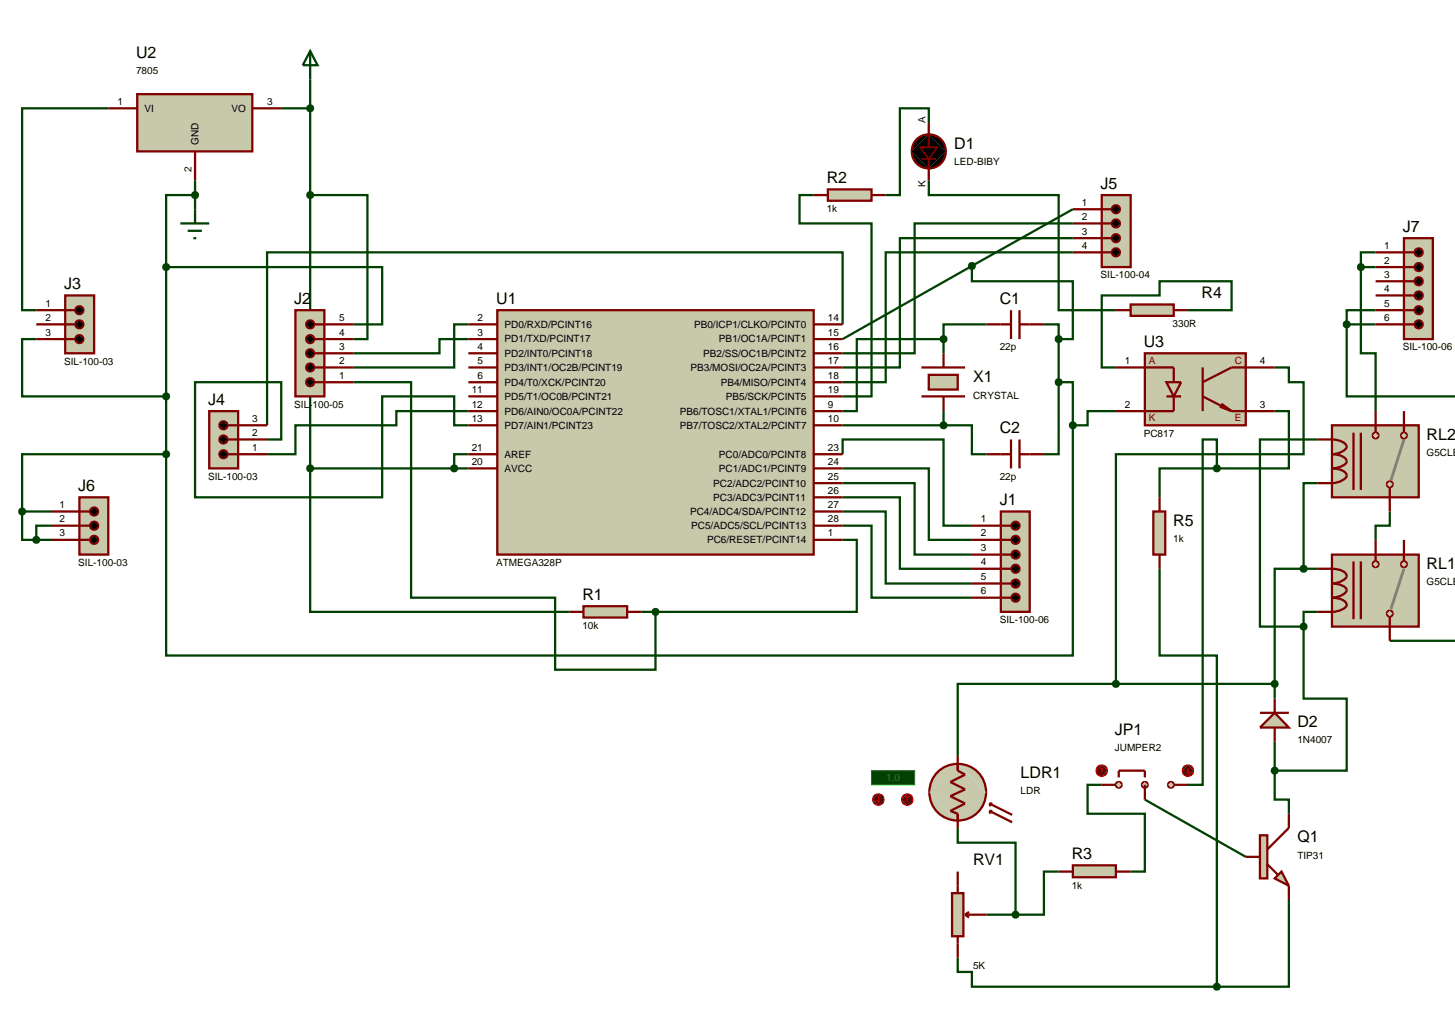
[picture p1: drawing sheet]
<svg xmlns="http://www.w3.org/2000/svg" width="257mm" height="180mm" viewBox="0 0 257 180" stroke-linecap="round" stroke-linejoin="round" font-family="sans-serif">
<g fill="none" stroke="#004000" stroke-width=".4">
<path d="M19.1 19.1h-15.2v35.6h2.5M49.6 19.1h5.1M54.7 14v68.6M34.4 34.4h-5.1v12.7M34.4 31.8v5.1M54.7 34.4h10.1v25.4h-2.5M143.5 34.4h-2.5v5h12.7v30.5h-5.1M163.8 21.7v-2.6h-5.1v15.3h-2.5M163.8 31.8v2.6h22.9v20.3h2.5v5.1h-2.5M189.2 39.4h-27.9v22.9h-12.7M189.2 36.9l-40.6 22.9M6.4 59.8h-2.5v10.1h25.4"/>
<path d="M29.3 47.1h38.1v10.1h-5.1M29.3 47.1v33M82.6 57.2h-2.5v7.6h-17.8M82.6 59.8h-5.1v2.5h-15.2M148.6 57.2v-12.7h-101.5v30.5M166.4 59.8h-15.3v12.7h-2.5M166.4 59.8v2.5M171.4 46.9v2.7h17.8v5.1h7.6M174 57.2h-7.6v2.6M184.1 57.2h2.6v2.6M186.7 59.8v7.6M189.2 42h-30.5v22.8h-10.1"/>
<path d="M189.2 44.5h-33v22.9h-7.6M209.5 54.7h7.7v-5.1h-12.7v2.5h-10.2v12.7h2.5M237.5 57.2v12.7h19.1M237.5 57.2h5.1M240 47.1v15.2h2.6v10.2M240 47.1h2.6M242.6 44.5h-2.6v2.6M242.6 54.7h-5.1v2.5M62.3 67.4h10.2v38h25.4v12.7h17.7v-10.2M82.6 72.5h-12.7v2.5h-17.8v5.1h-5M82.6 75h-2.5v-5.1h-12.7v17.8h-33v-20.3h15.2v10.1h-2.5M148.6 75h17.8"/>
<path d="M166.4 75h5v5.1h2.6M166.4 72.5v2.5M186.7 67.4v12.7h-2.6M186.7 67.4h2.5v7.6M189.2 75v40.6h-159.9v-35.5M196.8 72.5h-5v2.5h-2.6M224.8 64.8h2.5v2.6h2.6v12.7h-33.1v40.5M224.8 72.5h2.5v10.1h-12.7M232.4 77.5h-10.2v33h7.7M3.9 90.2v5h2.5M3.9 90.2h5.1M6.4 95.2h2.6"/>
<path d="M9 92.7h-2.6v2.5M29.3 80.1h-25.4v10.1M54.7 82.6v25.3h45.7M54.7 82.6h27.9M82.6 80.1h-2.5v2.5M148.6 80.1v-2.6h17.8v15.2h5M148.6 82.6h15.2v12.6h7.6M148.6 85.2h12.7v12.6h10.1M148.6 87.7h10.1v12.6h12.7M148.6 90.2h7.6v12.7h15.2M148.6 92.7h5.1v12.7h17.7M148.6 95.2h2.5v12.7h-35.5"/>
<path d="M214.6 82.6h-10.1v5.1M214.6 82.6v-5.1h-2.5v60.9h-2.6M232.4 85.2h-2.5v15.1M245.1 90.2v2.5h-2.5v2.5M113.1 107.9h2.5M204.5 100.3v15.3h10.1v58.4M229.9 100.3h-5.1v20.3M229.9 110.5v12.7h7.6v12.7h-12.7M229.9 100.3h2.5M232.4 107.9h-2.5v2.6M245.1 113h11.5M194.3 138.4h-2.5v5.1h10.1v10.2h-2.5"/>
<path d="M196.8 120.6h-27.9v12.7M196.8 120.6h28M224.8 135.9v5.1h2.5v2.5M224.8 120.6v2.6M224.8 130.8v5.1M168.9 146v2.6h10.2v12.7M186.7 153.7h-2.6v7.6h-5M201.9 141l17.8 10.1M227.3 158.7v15.3h-12.7M168.9 168.9v2.5h2.5v2.6h43.2M174 161.3h5.1"/>
</g>
<path d="M87.7 54.7h55.8v43.1h-55.8z" fill="#c8c8aa" stroke="#800000" stroke-width=".4"/>
<g fill="none" stroke="#800000" stroke-width=".4">
<path d="M82.6 57.2h5.1M82.6 59.8h5.1M143.5 57.2h5.1M143.5 59.8h5.1M82.6 64.8h5.1M82.6 62.3h5.1M82.6 72.5h5.1M82.6 69.9h5.1M82.6 67.4h5.1M82.6 75h5.1M143.5 64.8h5.1M143.5 62.3h5.1"/>
<path d="M143.5 72.5h5.1M143.5 69.9h5.1M143.5 67.4h5.1M143.5 75h5.1M82.6 82.6h5.1M82.6 80.1h5.1M143.5 95.2h5.1M143.5 92.7h5.1M143.5 90.2h5.1M143.5 87.7h5.1M143.5 85.2h5.1M143.5 82.6h5.1"/>
<path d="M143.5 80.1h5.1"/>
</g>
<path d="M24.2 16.6h20.3v10.1h-20.3z" fill="#c8c8aa" stroke="#800000" stroke-width=".4"/>
<path d="M19.1 19.1h5.1M44.5 19.1h5.1M34.4 26.7v5.1" fill="none" stroke="#800000" stroke-width=".4"/>
<path d="M54.7 9l1.3 2.5h-2.6zM54.7 9v5M31.8 39.4h5.1M34.4 36.9v2.5M33.1 40.7h2.5M34.1 42h.5" fill="none" stroke="#004000" stroke-width=".4"/>
<path d="M54.4 18.7l.3-.1-.5 .5zM54.7 18.6l.3 .1 .2 .4zM54.7 19.6l.5-.5-.2 .4zM54.2 19.1l.5 .5-.4-.2z" fill="#004000" stroke="#004000" stroke-width=".4"/>
<path d="M54.7 18.6l.5 .5-.5 .5-.5-.5z" fill="#004000"/>
<path d="M79.8 82.2l.3-.1-.5 .5zM80.1 82.1l.3 .1 .2 .4zM80.1 83.1l.5-.5-.2 .4zM79.6 82.6l.5 .5-.4-.2z" fill="#004000" stroke="#004000" stroke-width=".4"/>
<path d="M80.1 82.1l.5 .5-.5 .5-.5-.5z" fill="#004000"/>
<path d="M102.9 106.9h7.7v2h-7.7z" fill="#c8c8aa" stroke="#800000" stroke-width=".4"/>
<path d="M100.4 107.9h2.5M110.6 107.9h2.5" fill="none" stroke="#800000" stroke-width=".4"/>
<path d="M54.4 82.2l.3-.1-.5 .5zM54.7 82.1l.3 .1 .2 .4zM54.7 83.1l.5-.5-.2 .4zM54.2 82.6l.5 .5-.4-.2z" fill="#004000" stroke="#004000" stroke-width=".4"/>
<path d="M54.7 82.1l.5 .5-.5 .5-.5-.5z" fill="#004000"/>
<path d="M162.5 64.8h7.7M162.5 69.9h7.7" fill="none" stroke="#800000" stroke-width=".4"/>
<path d="M163.8 66.1h5.1v2.6h-5.1z" fill="#c8c8aa" stroke="#800000" stroke-width=".4"/>
<path d="M174 57.2h4.3M178.3 54.7v5.1M179.8 54.7v5.1M179.8 57.2h4.3M166.4 62.3v2.5M166.4 69.9v2.6" fill="none" stroke="#800000" stroke-width=".4"/>
<path d="M166.1 59.4l.3-.1-.5 .5zM166.4 59.3l.4 .2 .1 .3zM166.4 60.3l.5-.5-.1 .3zM165.9 59.8l.5 .5-.4-.2z" fill="#004000" stroke="#004000" stroke-width=".4"/>
<path d="M166.4 59.3l.5 .5-.5 .5-.5-.5z" fill="#004000"/>
<path d="M178.3 77.5v5.1M179.8 77.5v5.1M174 80.1h4.3M179.8 80.1h4.3" fill="none" stroke="#800000" stroke-width=".4"/>
<path d="M166.1 74.6l.3-.1-.5 .5zM166.4 74.5l.3 .1 .2 .4zM166.9 75l-.1 .3-.4 .2zM165.9 75l.5 .5-.4-.2z" fill="#004000" stroke="#004000" stroke-width=".4"/>
<path d="M166.4 74.5l.5 .5-.5 .5-.5-.5z" fill="#004000"/>
<path d="M186.3 67.1l.4-.2-.5 .5zM186.7 66.9l.3 .1 .2 .4zM186.7 67.9l.5-.5-.2 .4zM186.2 67.4l.5 .5-.4-.2z" fill="#004000" stroke="#004000" stroke-width=".4"/>
<path d="M186.2 67.4l.5-.5 .5 .5-.5 .5z" fill="#004000"/>
<path d="M34 34.1l.4-.2-.5 .5zM34.4 33.9l.4 .2 .1 .3zM34.4 34.9l.5-.5-.1 .3zM33.9 34.4l.5 .5-.3-.1z" fill="#004000" stroke="#004000" stroke-width=".4"/>
<path d="M33.9 34.4l.5-.5 .5 .5-.5 .5z" fill="#004000"/>
<path d="M176.5 90.2h5.1v17.7h-5.1z" fill="#c8c8aa" stroke="#800000" stroke-width=".4"/>
<path d="M171.4 92.7h6.9M171.4 95.2h6.9M171.4 97.8h6.9M171.4 100.3h6.9M171.4 102.9h6.9M171.4 105.4h6.9" fill="none" stroke="#800000" stroke-width=".4"/>
<g fill="#000" stroke="#800000" stroke-width=".4">
<path d="M178.6 94.7l.5-.2-.7 .7zM179.1 94.5a.68 .68 0 0 1 .7 .7zM179.1 95.9l.7-.7a.68 .68 0 0 1-.7 .7zM178.4 95.2l.7 .7a.68 .68 0 0 1-.7-.7z"/>
<path d="M178.6 97.3l.5-.2-.7 .7zM179.1 97.1a.68 .68 0 0 1 .7 .7zM179.8 97.8a.68 .68 0 0 1-.7 .7zM178.4 97.8l.7 .7a.68 .68 0 0 1-.7-.7z"/>
<path d="M178.6 92.2l.5-.2-.7 .7zM179.1 92a.68 .68 0 0 1 .7 .7zM179.8 92.7a.68 .68 0 0 1-.7 .7zM178.4 92.7l.7 .7a.68 .68 0 0 1-.7-.7z"/>
<path d="M178.6 99.8l.5-.2-.7 .7zM179.1 99.6a.68 .68 0 0 1 .7 .7zM179.1 101l.7-.7a.68 .68 0 0 1-.7 .7zM178.4 100.3l.7 .7a.68 .68 0 0 1-.7-.7z"/>
<path d="M178.6 102.4l.5-.2-.7 .7zM179.1 102.2a.68 .68 0 0 1 .7 .7zM179.1 103.6l.7-.7a.68 .68 0 0 1-.7 .7zM178.4 102.9l.7 .7a.68 .68 0 0 1-.7-.7z"/>
<path d="M178.6 104.9l.5-.2-.7 .7zM179.1 104.7a.68 .68 0 0 1 .7 .7zM179.8 105.4a.68 .68 0 0 1-.7 .7zM178.4 105.4l.7 .7a.68 .68 0 0 1-.7-.7z"/>
</g>
<path d="M178.4 95.2l.7-.7 .7 .7-.7 .7zM178.4 97.8l.7-.7 .7 .7-.7 .7zM179.1 92l.7 .7-.7 .7-.7-.7zM178.4 100.3l.7-.7 .7 .7-.7 .7zM178.4 102.9l.7-.7 .7 .7-.7 .7zM179.1 104.7l.7 .7-.7 .7-.7-.7z" fill="#000"/>
<path d="M52.1 54.7h5.1v15.2h-5.1z" fill="#c8c8aa" stroke="#800000" stroke-width=".4"/>
<path d="M55.5 59.8h6.8M55.5 57.2h6.8M55.5 67.4h6.8M55.5 64.8h6.8M55.5 62.3h6.8" fill="none" stroke="#800000" stroke-width=".4"/>
<g fill="#000" stroke="#800000" stroke-width=".4">
<path d="M54.2 59.3l.5-.2-.7 .7zM54.7 59.1a.68 .68 0 0 1 .7 .7zM55.4 59.8a.68 .68 0 0 1-.7 .7zM54 59.8l.7 .7a.68 .68 0 0 1-.7-.7z"/>
<path d="M54.2 56.7l.5-.2-.7 .7zM54.7 56.5a.68 .68 0 0 1 .7 .7zM55.4 57.2a.68 .68 0 0 1-.7 .7zM54 57.2l.7 .7a.68 .68 0 0 1-.7-.7z"/>
<path d="M54.2 64.3l.5-.2-.7 .7zM54.7 64.1a.68 .68 0 0 1 .7 .7zM55.4 64.8a.68 .68 0 0 1-.7 .7zM54 64.8l.7 .7a.68 .68 0 0 1-.7-.7z"/>
<path d="M54.2 61.8l.5-.2-.7 .7zM54.7 61.6a.68 .68 0 0 1 .7 .7zM55.4 62.3a.68 .68 0 0 1-.7 .7zM54 62.3l.7 .7a.68 .68 0 0 1-.7-.7z"/>
<path d="M54.2 66.9l.5-.2-.7 .7zM54.7 66.7a.68 .68 0 0 1 .7 .7zM55.4 67.4a.68 .68 0 0 1-.7 .7zM54 67.4l.7 .7a.68 .68 0 0 1-.7-.7z"/>
</g>
<path d="M54.7 59.1l.7 .7-.7 .7-.7-.7zM54.7 56.5l.7 .7-.7 .7-.7-.7zM54.7 64.1l.7 .7-.7 .7-.7-.7zM54.7 61.6l.7 .7-.7 .7-.7-.7zM54.7 66.7l.7 .7-.7 .7-.7-.7z" fill="#000"/>
<path d="M115.3 107.5l.3-.1-.5 .5zM115.6 107.4l.3 .1 .2 .4zM116.1 107.9l-.1 .3-.4 .2zM115.1 107.9l.5 .5-.4-.2z" fill="#004000" stroke="#004000" stroke-width=".4"/>
<path d="M115.6 107.4l.5 .5-.5 .5-.5-.5z" fill="#004000"/>
<path d="M54.4 34l.3-.1-.5 .5zM54.7 33.9l.3 .1 .2 .4zM54.7 34.9l.5-.5-.2 .4zM54.2 34.4l.5 .5-.4-.2z" fill="#004000" stroke="#004000" stroke-width=".4"/>
<path d="M54.7 33.9l.5 .5-.5 .5-.5-.5z" fill="#004000"/>
<path d="M29 46.7l.3-.1-.5 .5zM29.3 46.6l.3 .1 .2 .4zM29.3 47.6l.5-.5-.2 .4zM28.8 47.1l.5 .5-.4-.2z" fill="#004000" stroke="#004000" stroke-width=".4"/>
<path d="M29.3 46.6l.5 .5-.5 .5-.5-.5z" fill="#004000"/>
<path d="M11.5 52.1h5.1v10.2h-5.1z" fill="#c8c8aa" stroke="#800000" stroke-width=".4"/>
<path d="M6.4 54.7h6.9M6.4 57.2h6.9M6.4 59.8h6.9" fill="none" stroke="#800000" stroke-width=".4"/>
<g fill="#000" stroke="#800000" stroke-width=".4">
<path d="M13.5 56.7l.5-.2-.7 .7zM14 56.5a.68 .68 0 0 1 .7 .7zM14.7 57.2a.68 .68 0 0 1-.7 .7zM13.3 57.2l.7 .7a.68 .68 0 0 1-.7-.7z"/>
<path d="M13.5 59.3l.5-.2-.7 .7zM14 59.1a.68 .68 0 0 1 .7 .7zM14.7 59.8a.68 .68 0 0 1-.7 .7zM13.3 59.8l.7 .7a.68 .68 0 0 1-.7-.7z"/>
<path d="M13.5 54.2l.5-.2-.7 .7zM14 54a.68 .68 0 0 1 .7 .7zM14.7 54.7a.68 .68 0 0 1-.7 .7zM13.3 54.7l.7 .7a.68 .68 0 0 1-.7-.7z"/>
</g>
<path d="M14 56.5l.7 .7-.7 .7-.7-.7zM14 59.1l.7 .7-.7 .7-.7-.7zM14 54l.7 .7-.7 .7-.7-.7z" fill="#000"/>
<path d="M29 69.5l.3-.1-.5 .5zM29.3 69.4l.3 .1 .2 .4zM29.3 70.4l.5-.5-.2 .4zM28.8 69.9l.5 .5-.4-.2z" fill="#004000" stroke="#004000" stroke-width=".4"/>
<path d="M29.3 69.4l.5 .5-.5 .5-.5-.5z" fill="#004000"/>
<path d="M36.9 72.5h5.1v10.1h-5.1z" fill="#c8c8aa" stroke="#800000" stroke-width=".4"/>
<path d="M40.2 77.5h6.9M40.2 75h6.9M40.2 80.1h6.9" fill="none" stroke="#800000" stroke-width=".4"/>
<g fill="#000" stroke="#800000" stroke-width=".4">
<path d="M38.9 77l.5-.2-.7 .7zM39.4 76.8a.68 .68 0 0 1 .7 .7zM40.1 77.5a.68 .68 0 0 1-.7 .7zM38.7 77.5l.7 .7a.68 .68 0 0 1-.7-.7z"/>
<path d="M38.9 74.5l.5-.2-.7 .7zM39.4 74.3a.68 .68 0 0 1 .7 .7zM40.1 75a.68 .68 0 0 1-.7 .7zM38.7 75l.7 .7a.68 .68 0 0 1-.7-.7z"/>
<path d="M38.9 79.6l.5-.2-.7 .7zM39.4 79.4a.68 .68 0 0 1 .7 .7zM40.1 80.1a.68 .68 0 0 1-.7 .7zM38.7 80.1l.7 .7a.68 .68 0 0 1-.7-.7z"/>
</g>
<path d="M39.4 76.8l.7 .7-.7 .7-.7-.7zM39.4 74.3l.7 .7-.7 .7-.7-.7zM39.4 79.4l.7 .7-.7 .7-.7-.7z" fill="#000"/>
<path d="M194.3 34.4h5.1v12.7h-5.1z" fill="#c8c8aa" stroke="#800000" stroke-width=".4"/>
<path d="M189.2 36.9h6.9M189.2 39.4h6.9M189.2 42h6.9M189.2 44.5h6.9" fill="none" stroke="#800000" stroke-width=".4"/>
<g fill="#000" stroke="#800000" stroke-width=".4">
<path d="M196.3 38.9l.5-.2-.7 .7zM196.8 38.7a.68 .68 0 0 1 .7 .7zM196.8 40.1l.7-.7a.68 .68 0 0 1-.7 .7zM196.1 39.4l.7 .7a.68 .68 0 0 1-.7-.7z"/>
<path d="M196.3 36.4l.5-.2-.7 .7zM196.8 36.2a.68 .68 0 0 1 .7 .7zM196.8 37.6l.7-.7a.68 .68 0 0 1-.7 .7zM196.1 36.9l.7 .7a.68 .68 0 0 1-.7-.7z"/>
<path d="M196.3 41.5l.5-.2-.7 .7zM196.8 41.3a.68 .68 0 0 1 .7 .7zM196.8 42.7l.7-.7a.68 .68 0 0 1-.7 .7zM196.1 42l.7 .7a.68 .68 0 0 1-.7-.7z"/>
<path d="M196.3 44l.5-.2-.7 .7zM196.8 43.8a.68 .68 0 0 1 .7 .7zM196.8 45.2l.7-.7a.68 .68 0 0 1-.7 .7zM196.1 44.5l.7 .7a.68 .68 0 0 1-.7-.7z"/>
</g>
<path d="M196.8 38.7l.7 .7-.7 .7-.7-.7zM196.8 36.2l.7 .7-.7 .7-.7-.7zM196.8 41.3l.7 .7-.7 .7-.7-.7zM196.8 43.8l.7 .7-.7 .7-.7-.7z" fill="#000"/>
<path d="M146 33.4h7.7v2h-7.7z" fill="#c8c8aa" stroke="#800000" stroke-width=".4"/>
<path d="M143.5 34.4h2.5M153.7 34.4h2.5M163.8 21.7v4.3M163.8 28v3.8" fill="none" stroke="#800000" stroke-width=".4"/>
<path d="M161.4 24.8a2.97 2.97 0 0 1 2.4-1.1l-3 3 .1-.7zM163.8 23.7a2.95 2.95 0 0 1 3 3zM166.8 26.7a2.95 2.95 0 0 1-3 3zM160.8 26.7l3 3a2.95 2.95 0 0 1-3-3z" fill="#000" stroke="#800000" stroke-width=".4"/>
<path d="M160.8 26.7l3-3 3 3-3 3z" fill="#000"/>
<path d="M162.5 28h2.6" fill="none" stroke="#800000" stroke-width=".3"/>
<path d="M162.3 26h3l-1.5 2z" fill="#000" stroke="#800000" stroke-width=".3"/>
<path d="M186.4 59.4l.3-.1-.5 .5zM186.7 59.3l.4 .2 .1 .3zM186.7 60.3l.5-.5-.2 .4zM186.2 59.8l.5 .5-.4-.2z" fill="#004000" stroke="#004000" stroke-width=".4"/>
<path d="M186.7 59.3l.5 .5-.5 .5-.5-.5z" fill="#004000"/>
<path d="M14 87.7h5.1v10.1h-5.1z" fill="#c8c8aa" stroke="#800000" stroke-width=".4"/>
<path d="M9 90.2h6.8M9 92.7h6.8M9 95.2h6.8" fill="none" stroke="#800000" stroke-width=".4"/>
<g fill="#000" stroke="#800000" stroke-width=".4">
<path d="M16.1 92.2l.5-.2-.7 .7zM16.6 92a.68 .68 0 0 1 .7 .7zM17.3 92.7a.68 .68 0 0 1-.7 .7zM15.9 92.7l.7 .7a.68 .68 0 0 1-.7-.7z"/>
<path d="M16.1 94.7l.5-.2-.7 .7zM16.6 94.5a.68 .68 0 0 1 .7 .7zM16.6 95.9l.7-.7a.68 .68 0 0 1-.7 .7zM15.9 95.2l.7 .7a.68 .68 0 0 1-.7-.7z"/>
<path d="M16.1 89.7l.5-.2-.7 .7zM16.6 89.5a.68 .68 0 0 1 .7 .7zM16.6 90.9l.7-.7a.68 .68 0 0 1-.7 .7zM15.9 90.2l.7 .7a.68 .68 0 0 1-.7-.7z"/>
</g>
<path d="M16.6 92l.7 .7-.7 .7-.7-.7zM16.6 94.5l.7 .7-.7 .7-.7-.7zM16.6 89.5l.7 .7-.7 .7-.7-.7z" fill="#000"/>
<path d="M6 94.9l.4-.2-.5 .5zM6.4 94.7l.4 .2 .1 .3zM6.9 95.2l-.1 .3-.4 .2zM5.9 95.2l.5 .5-.3-.1z" fill="#004000" stroke="#004000" stroke-width=".4"/>
<path d="M5.9 95.2l.5-.5 .5 .5-.5 .5z" fill="#004000"/>
<path d="M3.5 89.9l.4-.2-.5 .5zM3.9 89.7l.3 .1 .2 .4zM3.9 90.7l.5-.5-.2 .4zM3.4 90.2l.5 .5-.3-.1z" fill="#004000" stroke="#004000" stroke-width=".4"/>
<path d="M3.4 90.2l.5-.5 .5 .5-.5 .5z" fill="#004000"/>
<path d="M28.9 79.8l.4-.2-.5 .5zM29.3 79.6l.3 .1 .2 .4zM29.3 80.6l.5-.5-.2 .4zM28.8 80.1l.5 .5-.4-.2z" fill="#004000" stroke="#004000" stroke-width=".4"/>
<path d="M28.8 80.1l.5-.5 .5 .5-.5 .5z" fill="#004000"/>
<g fill="#c8c8aa" stroke="#800000" stroke-width=".4">
<path d="M226 153.7l1.3 2.5-2.5-1.3z"/>
<path d="M222.2 147.3h1.3v7.6h-1.3z"/>
</g>
<path d="M219.7 151.1h2.5M223.5 152.4l1.8 1.8M227.3 143.5v2.5l-3.8 3.8M227.3 156.2v2.5" fill="none" stroke="#800000" stroke-width=".4"/>
<path d="M165.1 136.5a5 5 0 0 1 3.8-1.8l-5 5a5 5 0 0 1 1.2-3.2zM168.9 134.7a5 5 0 0 1 5 5zM173.9 139.7a5 5 0 0 1-5 5zM163.9 139.7l5 5a5 5 0 0 1-5-5z" fill="#c8c8aa" stroke="#800000" stroke-width=".4"/>
<path d="M163.9 139.7l5-5 5 5-5 5z" fill="#c8c8aa"/>
<path d="M168.9 134.6v1.3l1.3 .7-2.6 1.3 2.6 1.3-2.6 1.2 2.6 1.3-2.6 1.3 1.3 .5v1.3M174.5 143l4 2M174.5 143l.2 .5M174.5 143h.5M174.5 141.7l4 2M174.5 141.7l.2 .5M174.5 141.7h.5" fill="none" stroke="#800000" stroke-width=".4"/>
<path d="M153.7 135.9h7.6v2.5h-7.6z" fill="#004000" stroke="#0f0" stroke-width=".2"/>
<path d="M168.9 133.3v2.6M168.9 143.5v2.5" fill="none" stroke="#800000" stroke-width=".4"/>
<path d="M159.3 140.3l.7-.3-1 1zM160 140a.94 .94 0 0 1 1 1zM161 141a.94 .94 0 0 1-1 1zM159 141l1 1a.94 .94 0 0 1-1-1z" fill="#400000" stroke="#f00" stroke-width=".2"/>
<path d="M160 140l1 1-1 1-1-1z" fill="#400000"/>
<path d="M160 140.4l-.3 .3M160 140.4l.3 .3M160 140.4v1.1" fill="none" stroke="#f00" stroke-width=".2"/>
<path d="M154.2 140.3l.7-.3-1 1zM154.9 140a.94 .94 0 0 1 1 1zM155.9 141a.94 .94 0 0 1-1 1zM153.9 141l1 1a.94 .94 0 0 1-1-1z" fill="#400000" stroke="#f00" stroke-width=".2"/>
<path d="M154.9 140l1 1-1 1-1-1z" fill="#400000"/>
<path d="M154.7 141.2l.2 .3M154.9 140.4v1.1M155.2 141.2l-.3 .3" fill="none" stroke="#f00" stroke-width=".2"/>
<path d="M167.9 157.5h2v7.6h-2z" fill="#c8c8aa" stroke="#800000" stroke-width=".4"/>
<path d="M168.9 153.7v3.8M168.9 165.1v3.8M170.2 161.3l.7 .5M170.2 161.3h3.8M170.9 160.8l-.7 .5" fill="none" stroke="#800000" stroke-width=".4"/>
<path d="M189.2 152.6h7.6v2.1h-7.6z" fill="#c8c8aa" stroke="#800000" stroke-width=".4"/>
<path d="M186.7 153.7h2.5M196.8 153.7h2.6" fill="none" stroke="#800000" stroke-width=".4"/>
<path d="M178.8 160.9l.3-.1-.5 .5zM179.1 160.8l.3 .1 .2 .4zM179.6 161.3l-.1 .3-.4 .2zM178.6 161.3l.5 .5-.4-.2z" fill="#004000" stroke="#004000" stroke-width=".4"/>
<path d="M179.1 160.8l.5 .5-.5 .5-.5-.5z" fill="#004000"/>
<path d="M222.2 128.3l2.6-2.6 2.5 2.6z" fill="#c8c8aa" stroke="#800000" stroke-width=".4"/>
<path d="M222.2 125.7h5.1M224.8 123.2v2.5M224.8 128.3v2.5" fill="none" stroke="#800000" stroke-width=".4"/>
<path d="M234.9 97.8h15.3v12.7h-15.3z" fill="#c8c8aa" stroke="#800000" stroke-width=".4"/>
<path d="M247.6 100.3l-2.3 7.1" fill="none" stroke="#808080" stroke-width=".5"/>
<g fill="#c8c8aa" stroke="#800000" stroke-width=".4">
<path d="M244.8 107.8l.3-.1-.5 .5zM245.1 107.7l.4 .2 .1 .3zM245.1 108.7l.5-.5-.2 .4zM244.6 108.2l.5 .5-.3-.1z"/>
<path d="M242.3 99.1l.3-.1-.5 .5zM242.6 99l.4 .2 .1 .3zM243.1 99.5l-.1 .3-.4 .2zM242.1 99.5l.5 .5-.4-.2z"/>
</g>
<g fill="#c8c8aa">
<path d="M245.1 107.7l.5 .5-.5 .5-.5-.5z"/>
<path d="M242.6 99l.5 .5-.5 .5-.5-.5z"/>
</g>
<path d="M238.7 99v10.2M240 99v10.2M242.6 97.8v1.2M234.9 100.3a3.2 3.2 0 0 1 2.5 .9 .9 .9 0 0 1-.7 1.2l-1.2 .4-.6 .1a3.4 3.4 0 0 1 2.5 .9l.1 .3a2.79 2.79 0 0 1-2.6 1.3 3.2 3.2 0 0 1 2.5 .9l.1 .4a2.77 2.77 0 0 1-2.6 1.2M245.1 108.7v1.8" fill="none" stroke="#800000" stroke-width=".4"/>
<path d="M247.3 99.1l.3-.1-.5 .5zM247.6 99l.3 .1 .2 .4zM247.6 100l.5-.5-.1 .3zM247.1 99.5l.5 .5-.4-.2z" fill="#c8c8aa" stroke="#800000" stroke-width=".4"/>
<path d="M247.6 99l.5 .5-.5 .5-.5-.5z" fill="#c8c8aa"/>
<path d="M242.6 95.2v2.6M247.6 95.2v3.8M232.4 100.3h2.5M232.4 107.9h2.5M245.1 110.5v2.5" fill="none" stroke="#800000" stroke-width=".4"/>
<path d="M224.4 135.6l.4-.2-.5 .5zM224.8 135.4l.3 .1 .2 .4zM225.3 135.9l-.1 .3-.4 .2zM224.3 135.9l.5 .5-.4-.2z" fill="#004000" stroke="#004000" stroke-width=".4"/>
<path d="M224.3 135.9l.5-.5 .5 .5-.5 .5z" fill="#004000"/>
<path d="M224.4 120.3l.4-.2-.5 .5zM224.8 120.1l.3 .1 .2 .4zM225.3 120.6l-.1 .3-.4 .2zM224.3 120.6l.5 .5-.4-.2z" fill="#004000" stroke="#004000" stroke-width=".4"/>
<path d="M224.3 120.6l.5-.5 .5 .5-.5 .5z" fill="#004000"/>
<path d="M234.9 75h15.3v12.7h-15.3z" fill="#c8c8aa" stroke="#800000" stroke-width=".4"/>
<path d="M247.6 77.5l-2.3 7.2" fill="none" stroke="#808080" stroke-width=".5"/>
<g fill="#c8c8aa" stroke="#800000" stroke-width=".4">
<path d="M244.8 85l.3-.1-.5 .5zM245.1 84.9l.4 .2 .1 .3zM245.1 85.9l.5-.5-.2 .4zM244.6 85.4l.5 .5-.3-.1z"/>
<path d="M242.3 76.4l.3-.1-.5 .5zM242.6 76.3l.4 .2 .1 .3zM243.1 76.8l-.1 .3-.4 .2zM242.1 76.8l.5 .5-.4-.2z"/>
</g>
<g fill="#c8c8aa">
<path d="M245.1 84.9l.5 .5-.5 .5-.5-.5z"/>
<path d="M242.6 76.3l.5 .5-.5 .5-.5-.5z"/>
</g>
<path d="M234.9 77.5a3.3 3.3 0 0 1 2.5 1l.1 .3a2.79 2.79 0 0 1-2.6 1.3 3.2 3.2 0 0 1 2.5 .9l.1 .4a2.77 2.77 0 0 1-2.6 1.2 3.2 3.2 0 0 1 2.5 .9 .9 .9 0 0 1-.7 1.2l-1.2 .4-.6 .1M238.7 76.3v10.1M240 76.3v10.1M242.6 75v1.3M245.1 85.9v1.8" fill="none" stroke="#800000" stroke-width=".4"/>
<path d="M247.3 76.4l.3-.1-.5 .5zM247.6 76.3l.3 .1 .2 .4zM247.6 77.3l.5-.5-.2 .4zM247.1 76.8l.5 .5-.4-.2z" fill="#c8c8aa" stroke="#800000" stroke-width=".4"/>
<path d="M247.6 76.3l.5 .5-.5 .5-.5-.5z" fill="#c8c8aa"/>
<path d="M232.4 77.5h2.5M242.6 72.5v2.5M247.6 72.5v3.8M232.4 85.2h2.5M245.1 87.7v2.5" fill="none" stroke="#800000" stroke-width=".4"/>
<path d="M229.5 100l.4-.2-.5 .5zM229.9 99.8l.4 .2 .1 .3zM230.4 100.3l-.1 .3-.4 .2zM229.4 100.3l.5 .5-.4-.2z" fill="#004000" stroke="#004000" stroke-width=".4"/>
<path d="M229.9 99.8l.5 .5-.5 .5-.5-.5z" fill="#004000"/>
<path d="M229.6 110.1l.3-.1-.5 .5zM229.9 110l.4 .2 .1 .3zM230.4 110.5l-.1 .3-.4 .2zM229.4 110.5l.5 .5-.4-.2z" fill="#004000" stroke="#004000" stroke-width=".4"/>
<path d="M229.9 110l.5 .5-.5 .5-.5-.5z" fill="#004000"/>
<path d="M247.6 42h5.1v17.8h-5.1z" fill="#c8c8aa" stroke="#800000" stroke-width=".4"/>
<path d="M242.6 44.5h6.8M242.6 47.1h6.8M242.6 49.6h6.8M242.6 52.1h6.8M242.6 54.7h6.8M242.6 57.2h6.8" fill="none" stroke="#800000" stroke-width=".4"/>
<g fill="#000" stroke="#800000" stroke-width=".4">
<path d="M249.7 46.6l.5-.2-.7 .7zM250.2 46.4a.68 .68 0 0 1 .7 .7zM250.2 47.8l.7-.7a.68 .68 0 0 1-.7 .7zM249.5 47.1l.7 .7a.68 .68 0 0 1-.7-.7z"/>
<path d="M249.7 49.1l.5-.2-.7 .7zM250.2 48.9a.68 .68 0 0 1 .7 .7zM250.9 49.6a.68 .68 0 0 1-.7 .7zM249.5 49.6l.7 .7a.68 .68 0 0 1-.7-.7z"/>
<path d="M249.7 51.6l.5-.2-.7 .7zM250.2 51.4a.68 .68 0 0 1 .7 .7zM250.2 52.8l.7-.7a.68 .68 0 0 1-.7 .7zM249.5 52.1l.7 .7a.68 .68 0 0 1-.7-.7z"/>
<path d="M249.7 54.2l.5-.2-.7 .7zM250.2 54a.68 .68 0 0 1 .7 .7zM250.2 55.4l.7-.7a.68 .68 0 0 1-.7 .7zM249.5 54.7l.7 .7a.68 .68 0 0 1-.7-.7z"/>
<path d="M249.7 56.7l.5-.2-.7 .7zM250.2 56.5a.68 .68 0 0 1 .7 .7zM250.2 57.9l.7-.7a.68 .68 0 0 1-.7 .7zM249.5 57.2l.7 .7a.68 .68 0 0 1-.7-.7z"/>
<path d="M249.7 44l.5-.2-.7 .7zM250.2 43.8a.68 .68 0 0 1 .7 .7zM250.2 45.2l.7-.7a.68 .68 0 0 1-.7 .7zM249.5 44.5l.7 .7a.68 .68 0 0 1-.7-.7z"/>
</g>
<path d="M250.2 46.4l.7 .7-.7 .7-.7-.7zM249.5 49.6l.7-.7 .7 .7-.7 .7zM249.5 52.1l.7-.7 .7 .7-.7 .7zM249.5 54.7l.7-.7 .7 .7-.7 .7zM250.2 56.5l.7 .7-.7 .7-.7-.7zM250.2 43.8l.7 .7-.7 .7-.7-.7z" fill="#000"/>
<path d="M239.7 46.7l.3-.1-.5 .5zM240 46.6l.4 .2 .1 .3zM240.5 47.1l-.1 .3-.4 .2zM239.5 47.1l.5 .5-.4-.2z" fill="#004000" stroke="#004000" stroke-width=".4"/>
<path d="M240 46.6l.5 .5-.5 .5-.5-.5z" fill="#004000"/>
<g fill="#c8c8aa" stroke="#800000" stroke-width=".4">
<path d="M201.9 62.3h17.8v12.7h-17.8z"/>
<path d="M205.7 67.4h2.6l-1.3 2.5z"/>
</g>
<path d="M196.8 64.8h10.2v2.6M205.7 69.9h2.6M207 69.9v2.6h-10.2M212.1 64.8v7.7M212.1 69.9l5.1 2.6M215.1 71.7l2.1 .8M215.4 71.2l1.8 1.3M217.2 72.5h7.6M224.8 64.8h-7.6l-5.1 2.6" fill="none" stroke="#800000" stroke-width=".4"/>
<path d="M199.4 53.7h7.6v2h-7.6z" fill="#c8c8aa" stroke="#800000" stroke-width=".4"/>
<path d="M196.8 54.7h2.6M207 54.7h2.5" fill="none" stroke="#800000" stroke-width=".4"/>
<path d="M171.1 46.5l.3-.1-.5 .5zM171.4 46.4l.3 .1 .2 .4zM171.4 47.4l.5-.5-.2 .4zM170.9 46.9l.5 .5-.3-.1z" fill="#004000" stroke="#004000" stroke-width=".4"/>
<path d="M171.4 46.4l.5 .5-.5 .5-.5-.5z" fill="#004000"/>
<path d="M188.8 74.7l.4-.2-.5 .5zM189.2 74.5l.4 .2 .1 .3zM189.7 75l-.1 .3-.4 .2zM188.7 75l.5 .5-.4-.2z" fill="#004000" stroke="#004000" stroke-width=".4"/>
<path d="M188.7 75l.5-.5 .5 .5-.5 .5z" fill="#004000"/>
<path d="M237.2 56.8l.3-.1-.5 .5zM237.5 56.7l.4 .2 .1 .3zM237.5 57.7l.5-.5-.2 .4zM237 57.2l.5 .5-.4-.2z" fill="#004000" stroke="#004000" stroke-width=".4"/>
<path d="M237.5 56.7l.5 .5-.5 .5-.5-.5z" fill="#004000"/>
<path d="M203.4 90.2h2.1v7.6h-2.1z" fill="#c8c8aa" stroke="#800000" stroke-width=".4"/>
<path d="M204.5 87.7v2.5M204.5 97.8v2.5" fill="none" stroke="#800000" stroke-width=".4"/>
<path d="M214.2 173.7l.4-.2-.5 .5zM214.6 173.5l.4 .2 .1 .3zM215.1 174l-.1 .3-.4 .2zM214.1 174l.5 .5-.4-.2z" fill="#004000" stroke="#004000" stroke-width=".4"/>
<path d="M214.6 173.5l.5 .5-.5 .5-.5-.5z" fill="#004000"/>
<path d="M196.5 120.2l.3-.1-.5 .5zM196.8 120.1l.3 .1 .2 .4zM196.8 121.1l.5-.5-.1 .3zM196.3 120.6l.5 .5-.4-.2z" fill="#004000" stroke="#004000" stroke-width=".4"/>
<path d="M196.8 120.1l.5 .5-.5 .5-.5-.5z" fill="#004000"/>
<path d="M197.3 137.1v-1.2h4.6v1.2" fill="none" stroke="#800000" stroke-width=".4"/>
<g fill="#c8c8aa" stroke="#800000" stroke-width=".4">
<path d="M196.9 138.1l.4-.2-.5 .5zM197.3 137.9l.4 .2 .1 .3zM197.8 138.4l-.1 .3-.4 .2zM196.8 138.4l.5 .5-.3-.1z"/>
<path d="M206.1 138.1l.4-.2-.5 .5zM206.5 137.9l.4 .2 .1 .3zM206.5 138.9l.5-.5-.2 .4zM206 138.4l.5 .5-.4-.2z"/>
<path d="M201.5 138.1l.4-.2-.5 .5zM201.9 137.9l.4 .2 .1 .3zM202.4 138.4l-.1 .3-.4 .2zM201.4 138.4l.5 .5-.4-.2z"/>
</g>
<g fill="#c8c8aa">
<path d="M196.8 138.4l.5-.5 .5 .5-.5 .5z"/>
<path d="M206.5 137.9l.5 .5-.5 .5-.5-.5z"/>
<path d="M201.9 137.9l.5 .5-.5 .5-.5-.5z"/>
</g>
<path d="M194.3 138.4h2.5M201.9 138.4v2.6M207 138.4h2.5" fill="none" stroke="#800000" stroke-width=".4"/>
<path d="M193.6 135.2l.7-.3-1 1zM194.3 134.9a.94 .94 0 0 1 1 1zM195.3 135.9a.94 .94 0 0 1-1 1zM193.3 135.9l1 1a.94 .94 0 0 1-1-1z" fill="#400000" stroke="#f00" stroke-width=".2"/>
<path d="M193.3 135.9l1-1 1 1-1 1z" fill="#400000"/>
<path d="M194.3 135.4l-.3 .2M194.3 135.4l.2 .2M194.3 135.4v1" fill="none" stroke="#f00" stroke-width=".2"/>
<path d="M208.8 135.2l.7-.3-1 1zM209.5 134.9a.94 .94 0 0 1 1 1zM209.5 136.9l1-1a.94 .94 0 0 1-1 1zM208.5 135.9l1 1a.94 .94 0 0 1-1-1z" fill="#400000" stroke="#f00" stroke-width=".2"/>
<path d="M209.5 134.9l1 1-1 1-1-1z" fill="#400000"/>
<path d="M209.3 136.1l.2 .3M209.5 135.4v1M209.8 136.1l-.3 .3" fill="none" stroke="#f00" stroke-width=".2"/>
<path d="M214.3 82.2l.3-.1-.5 .5zM214.6 82.1l.4 .2 .1 .3zM215.1 82.6l-.1 .3-.4 .2zM214.1 82.6l.5 .5-.4-.2z" fill="#004000" stroke="#004000" stroke-width=".4"/>
<path d="M214.6 82.1l.5 .5-.5 .5-.5-.5z" fill="#004000"/>
<g font-size="2.8">
<text x="24" y="10.3">U2</text>
<text x="168.3" y="26.3">D1</text>
<text x="145.8" y="32.3">R2</text>
<text x="194.1" y="33.3">J5</text>
<text x="247.4" y="40.9">J7</text>
<text x="11.3" y="51">J3</text>
<text x="51.9" y="53.6">J2</text>
<text x="87.5" y="53.6">U1</text>
<text x="176.3" y="53.6">C1</text>
<text x="211.9" y="52.6">R4</text>
<text x="201.7" y="61.2">U3</text>
<text x="36.7" y="71.4">J4</text>
<text x="171.6" y="67.4">X1</text>
<text x="176.3" y="76.4">C2</text>
<text x="251.6" y="77.6">RL2</text>
<text x="13.8" y="86.6">J6</text>
<text x="176.3" y="89.1">J1</text>
<text x="206.9" y="92.8">R5</text>
<text x="251.6" y="100.4">RL1</text>
<text x="102.7" y="105.8">R1</text>
<text x="196.6" y="129.6">JP1</text>
<text x="228.8" y="128.3">D2</text>
<text x="180" y="137.2">LDR1</text>
<text x="228.8" y="148.6">Q1</text>
<text x="171.6" y="152.5">RV1</text>
<text x="189" y="151.5">R3</text>
</g>
<g font-size="1.8">
<text x="24" y="13.1">7805</text>
<text x="20.7" y="18.5">1</text>
<text x="25.5" y="19.7">VI</text>
<text x="40.8" y="19.7">VO</text>
<text x="47.1" y="18.5">3</text>
<text x="163.2" y="21.7" transform="rotate(-90 163.2 21.7)">A</text>
<text x="35" y="25.5" transform="rotate(-90 35 25.5)">GND</text>
<text x="168.3" y="29.1">LED-BIBY</text>
<text x="33.8" y="30.3" transform="rotate(-90 33.8 30.3)">2</text>
<text x="163.2" y="33" transform="rotate(-90 163.2 33)">K</text>
<text x="145.8" y="37.4">1k</text>
<text x="190.8" y="36.3">1</text>
<text x="190.8" y="38.8">2</text>
<text x="190.8" y="41.4">3</text>
<text x="190.8" y="43.9">4</text>
<text x="244.1" y="43.9">1</text>
<text x="244.1" y="46.5">2</text>
<text x="194.1" y="49.1">SIL-100-04</text>
<text x="244.1" y="49">3</text>
<text x="244.1" y="51.5">4</text>
<text x="8" y="54.1">1</text>
<text x="8" y="56.6">2</text>
<text x="8" y="59.2">3</text>
<text x="59.8" y="59.2">4</text>
<text x="59.8" y="56.6">5</text>
<text x="84.2" y="59.2">3</text>
<text x="84.2" y="56.6">2</text>
<text x="89" y="57.8">PD0/RXD/PCINT16</text>
<text x="122.4" y="57.8">PB0/ICP1/CLKO/PCINT0</text>
<text x="146" y="56.6">14</text>
<text x="146" y="59.2">15</text>
<text x="206.8" y="57.7">330R</text>
<text x="244.1" y="54.1">5</text>
<text x="244.1" y="56.6">6</text>
<text x="11.3" y="64.3">SIL-100-03</text>
<text x="59.8" y="64.2">2</text>
<text x="59.8" y="61.7">3</text>
<text x="84.2" y="64.2">5</text>
<text x="84.2" y="61.7">4</text>
<text x="89" y="65.4">PD3/INT1/OC2B/PCINT19</text>
<text x="89" y="62.9">PD2/INT0/PCINT18</text>
<text x="89" y="60.4">PD1/TXD/PCINT17</text>
<text x="121.8" y="65.4">PB3/MOSI/OC2A/PCINT3</text>
<text x="124" y="62.9">PB2/SS/OC1B/PCINT2</text>
<text x="126.8" y="60.4">PB1/OC1A/PCINT1</text>
<text x="146" y="64.2">17</text>
<text x="146" y="61.7">16</text>
<text x="176.3" y="61.8">22p</text>
<text x="198.4" y="64.2">1</text>
<text x="222.2" y="64.2">4</text>
<text x="247.4" y="61.8">SIL-100-06</text>
<text x="51.9" y="71.9">SIL-100-05</text>
<text x="59.8" y="66.8">1</text>
<text x="83.2" y="71.9">12</text>
<text x="83.2" y="69.3">11</text>
<text x="84.2" y="66.8">6</text>
<text x="89" y="70.5">PD5/T1/OC0B/PCINT21</text>
<text x="89" y="68">PD4/T0/XCK/PCINT20</text>
<text x="127.1" y="68">PB4/MISO/PCINT4</text>
<text x="128" y="70.5">PB5/SCK/PCINT5</text>
<text x="146" y="66.8">18</text>
<text x="146" y="69.3">19</text>
<text x="146" y="71.9">9</text>
<text x="171.6" y="70.3">CRYSTAL</text>
<text x="198.4" y="71.9">2</text>
<text x="222.2" y="71.9">3</text>
<text x="44.5" y="76.9">2</text>
<text x="44.5" y="74.4">3</text>
<text x="83.2" y="74.4">13</text>
<text x="89" y="73.1">PD6/AIN0/OC0A/PCINT22</text>
<text x="89" y="75.6">PD7/AIN1/PCINT23</text>
<text x="119.9" y="75.6">PB7/TOSC2/XTAL2/PCINT7</text>
<text x="119.9" y="73.1">PB6/TOSC1/XTAL1/PCINT6</text>
<text x="146" y="74.4">10</text>
<text x="201.7" y="77">PC817</text>
<text x="44.5" y="79.5">1</text>
<text x="83.2" y="82">20</text>
<text x="83.2" y="79.5">21</text>
<text x="89" y="83.2">AVCC</text>
<text x="89" y="80.7">AREF</text>
<text x="126.8" y="83.2">PC1/ADC1/PCINT9</text>
<text x="126.8" y="80.7">PC0/ADC0/PCINT8</text>
<text x="146" y="82">24</text>
<text x="146" y="79.5">23</text>
<text x="251.6" y="80.4">G5CLE-</text>
<text x="10.5" y="89.6">1</text>
<text x="36.7" y="84.6">SIL-100-03</text>
<text x="125.8" y="88.3">PC3/ADC3/PCINT11</text>
<text x="125.8" y="85.8">PC2/ADC2/PCINT10</text>
<text x="146" y="89.6">27</text>
<text x="146" y="87.1">26</text>
<text x="146" y="84.6">25</text>
<text x="176.3" y="84.6">22p</text>
<text x="10.5" y="92.1">2</text>
<text x="10.5" y="94.6">3</text>
<text x="121.7" y="90.8">PC4/ADC4/SDA/PCINT12</text>
<text x="121.9" y="93.3">PC5/ADC5/SCL/PCINT13</text>
<text x="124.7" y="95.8">PC6/RESET/PCINT14</text>
<text x="146" y="94.6">1</text>
<text x="146" y="92.1">28</text>
<text x="173" y="92.1">1</text>
<text x="173" y="94.6">2</text>
<text x="206.9" y="95.6">1k</text>
<text x="13.8" y="99.8">SIL-100-03</text>
<text x="87.5" y="99.8">ATMEGA328P</text>
<text x="173" y="97.2">3</text>
<text x="173" y="99.7">4</text>
<text x="173" y="102.3">5</text>
<text x="173" y="104.8">6</text>
<text x="251.6" y="103.2">G5CLE-</text>
<text x="102.7" y="110.9">10k</text>
<text x="176.3" y="109.9">SIL-100-06</text>
<text x="228.8" y="131.1">1N4007</text>
<text x="196.6" y="132.4">JUMPER2</text>
<text x="180" y="140">LDR</text>
<text x="228.8" y="151.4">TIP31</text>
<text x="189" y="156.7">1k</text>
<text x="171.6" y="170.9">5K</text>
</g>
<g font-size="1.8" fill="#800000">
<text x="202.6" y="64.2">A</text>
<text x="217.8" y="64.2">C</text>
<text x="202.6" y="74.3">K</text>
<text x="217.8" y="74.3">E</text>
</g>
<text font-size="1.8" fill="#0f0" x="156.3" y="137.7">1.0</text>
</svg>
